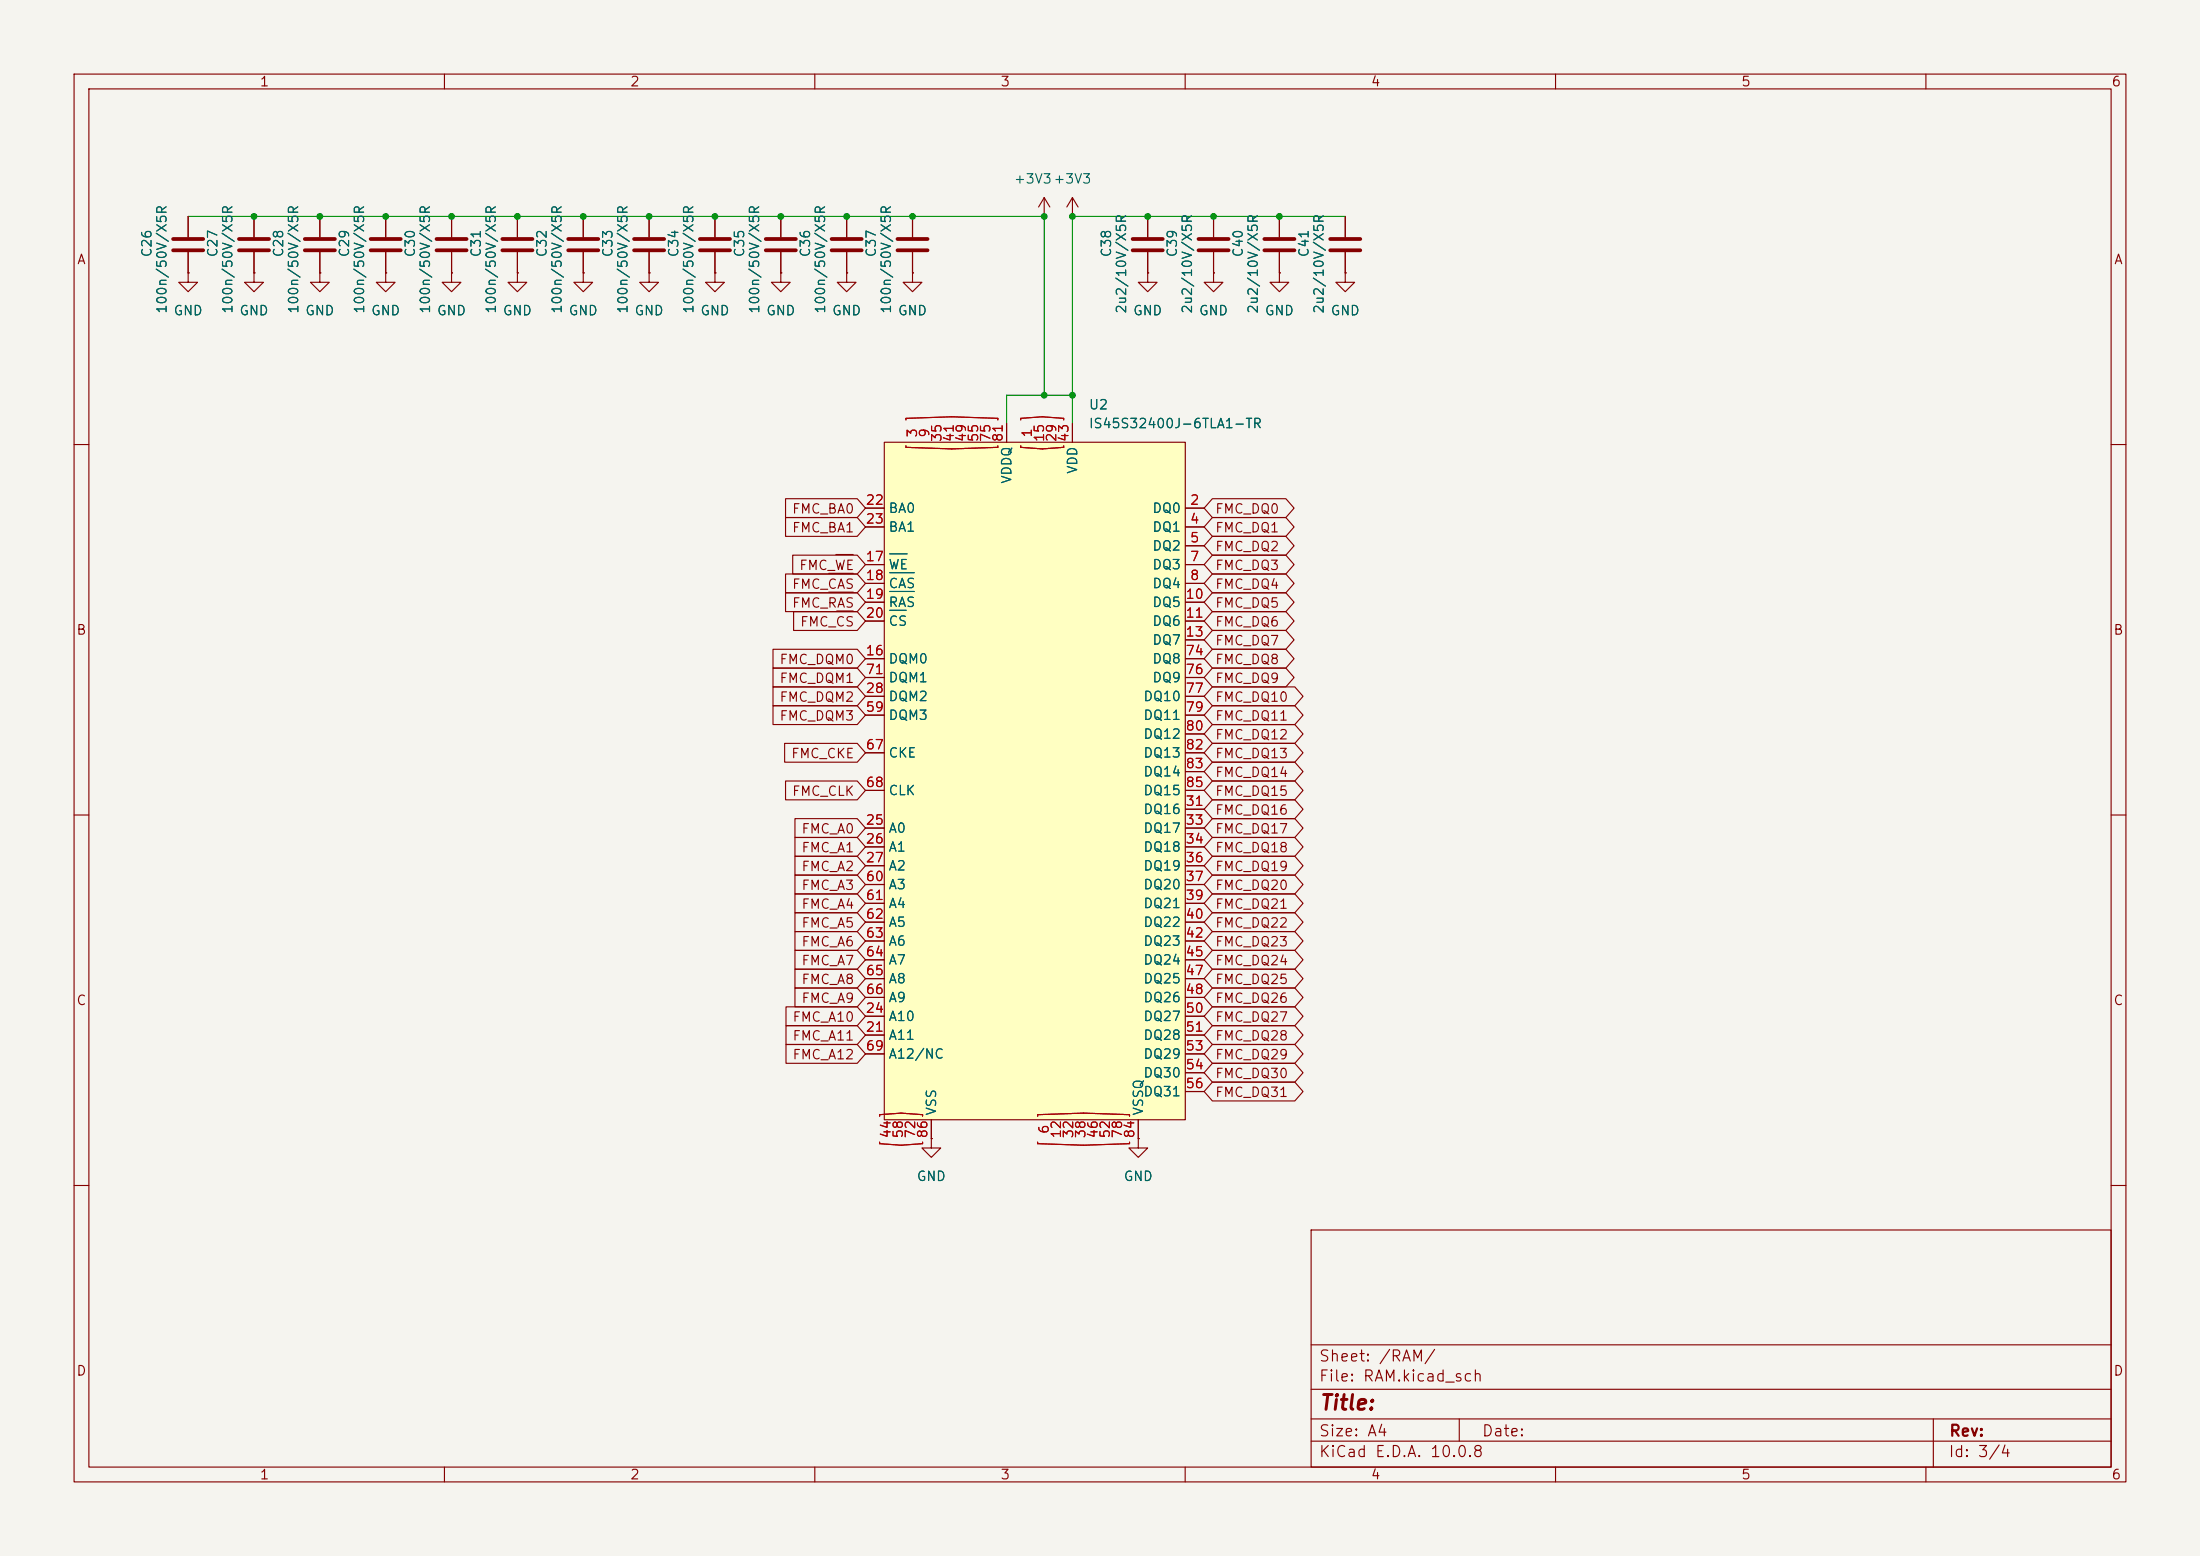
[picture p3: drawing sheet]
<svg xmlns="http://www.w3.org/2000/svg" width="297mm" height="210mm" viewBox="0 0 297 210" stroke-linecap="round" stroke-linejoin="round" font-family="sans-serif">
<path d="M0 0h297v210h-297z" fill="#f5f4ef" stroke="#f5f4ef" stroke-width=".14"/>
<g fill="none" stroke="#840000" stroke-width=".15">
<path d="M10 10h277v190h-277zM12 12h273v186h-273zM60 10v2M110 10v2M160 10v2M210 10v2M260 10v2M25.4 36.8v1.3h1.3l-1.3 1.3-1.3-1.3h1.3M25.4 36.8h.1M25.4 29.2v2.8M25.4 34v2.8M34.3 36.8v1.3h1.3l-1.3 1.3-1.3-1.3h1.3"/>
<path d="M34.3 36.8h.1M34.3 29.2v2.8M34.3 34v2.8M43.2 36.8v1.3h1.2l-1.2 1.3-1.3-1.3h1.3M43.2 36.8h.1M43.2 29.2v2.8M43.2 34v2.8M52.1 36.8v1.3h1.2l-1.2 1.3-1.3-1.3h1.3M52.1 36.8h.1M52.1 29.2v2.8M52.1 34v2.8M61 36.8v1.3h1.2l-1.2 1.3-1.3-1.3h1.3"/>
<path d="M61 36.8h.1M61 29.2v2.8M61 34v2.8M69.8 36.8v1.3h1.3l-1.3 1.3-1.2-1.3h1.2M69.8 36.8h.1M69.8 29.2v2.8M69.8 34v2.8M78.7 36.8v1.3h1.3l-1.3 1.3-1.2-1.3h1.2M78.7 36.8h.1M78.7 29.2v2.8M78.7 34v2.8M87.6 36.8v1.3h1.3l-1.3 1.3-1.2-1.3h1.2"/>
<path d="M87.6 36.8h.1M87.6 29.2v2.8M87.6 34v2.8M96.5 36.8v1.3h1.3l-1.3 1.3-1.3-1.3h1.3M96.5 36.8h.1M96.5 29.2v2.8M96.5 34v2.8M105.4 36.8v1.3h1.3l-1.3 1.3-1.3-1.3h1.3M105.4 36.8h.1M105.4 29.2v2.8M105.4 34v2.8M114.3 36.8v1.3h1.3l-1.3 1.3-1.3-1.3h1.3"/>
<path d="M114.3 36.8h.1M114.3 29.2v2.8M114.3 34v2.8M123.2 36.8v1.3h1.3l-1.3 1.3-1.3-1.3h1.3M123.2 36.8h.1M123.2 29.2v2.8M123.2 34v2.8M141 29.2h.1M141 26.7l-.8 1.2M141 26.7l.7 1.2M141 26.7v2.5M144.8 29.2h.1"/>
<path d="M144.8 26.7l-.8 1.2M144.8 26.7l.7 1.2M144.8 26.7v2.5M172.7 29.2v2.8M172.7 34v2.8M10 60h2M285 60h2M10 110h2M285 110h2M153.7 153.7v1.2h1.2l-1.2 1.3-1.3-1.3h1.3M153.7 153.7h.1M10 160h2"/>
<path d="M177 166h108v32h-108zM285 160h2M60 198v2M110 198v2M160 198v2M177 194.5h108M177 191.5h108M177 187.5h108M177 181.5h108M197 191.5v3M210 198v2M260 198v2"/>
<path d="M261 191.5v6.5"/>
</g>
<g fill="none" stroke="#840000" stroke-width=".51">
<path d="M23.4 32.3h4M23.4 33.8h4M32.3 32.3h4M32.3 33.8h4M41.1 32.3h4.1M41.1 33.8h4.1M50 32.3h4.1M50 33.8h4.1M58.9 32.3h4.1M58.9 33.8h4.1M67.8 32.3h4.1M67.8 33.8h4.1"/>
<path d="M76.7 32.3h4.1M76.7 33.8h4.1M85.6 32.3h4.1M85.6 33.8h4.1M94.5 32.3h4.1M94.5 33.8h4.1M103.4 32.3h4M103.4 33.8h4M112.3 32.3h4M112.3 33.8h4M121.2 32.3h4M121.2 33.8h4"/>
<path d="M170.7 32.3h4.1M170.7 33.8h4.1"/>
</g>
<path d="M119.4 59.7h40.6v91.4h-40.6z" fill="#ffffc2"/>
<g fill="none" stroke="#840000" stroke-width=".15">
<path d="M25.4 36.8h.1M25.4 29.2v2.8M25.4 34v2.8M34.3 36.8h.1M34.3 29.2v2.8M34.3 34v2.8M43.2 36.8h.1M43.2 29.2v2.8M43.2 34v2.8M52.1 36.8h.1M52.1 29.2v2.8M52.1 34v2.8"/>
<path d="M61 36.8h.1M61 29.2v2.8M61 34v2.8M69.8 36.8h.1M69.8 29.2v2.8M69.8 34v2.8M78.7 36.8h.1M78.7 29.2v2.8M78.7 34v2.8M87.6 36.8h.1M87.6 29.2v2.8M87.6 34v2.8"/>
<path d="M96.5 36.8h.1M96.5 29.2v2.8M96.5 34v2.8M105.4 36.8h.1M105.4 29.2v2.8M105.4 34v2.8M114.3 36.8h.1M114.3 29.2v2.8M114.3 34v2.8M123.2 36.8h.1M123.2 29.2v2.8M123.2 34v2.8"/>
<path d="M154.9 36.8v1.3h1.3l-1.3 1.3-1.2-1.3h1.2M154.9 36.8h.1M154.9 29.2v2.8M154.9 34v2.8M163.8 36.8v1.3h1.3l-1.3 1.3-1.2-1.3h1.2M163.8 36.8h.1M163.8 29.2v2.8M163.8 34v2.8M172.7 36.8v1.3h1.3l-1.3 1.3-1.3-1.3h1.3M172.7 36.8h.1M172.7 29.2v2.8M172.7 34v2.8"/>
<path d="M181.6 36.8v1.3h1.3l-1.3 1.3-1.3-1.3h1.3M181.6 36.8h.1M181.6 29.2v2.8M181.6 34v2.8M119.4 59.7h40.6v91.4h-40.6zM135.9 57.2v2.5M144.8 57.2v2.5M106 69.8h9.7l1.1 1.3-1.1 1.3h-9.7zM106 67.3h9.7l1.1 1.3-1.1 1.3h-9.7zM106 77.5h9.7l1.1 1.2-1.1 1.3h-9.7zM107 74.9h8.7l1.1 1.3-1.1 1.3h-8.7zM111.9 77.4h3.3"/>
<path d="M111.9 79.9h3.3M112.8 74.8h2.4M116.8 68.6h2.6M116.8 71.1h2.6M116.8 76.2h2.6M116.8 78.7h2.6M160 68.6h2.6M160 71.1h2.6M160 73.7h2.6M160 76.2h2.6M160 78.7h2.6M163.7 72.4h9.9l1.1 1.3-1.1 1.2h-9.9l-1.1-1.2z"/>
<path d="M163.7 74.9h9.9l1.1 1.3-1.1 1.3h-9.9l-1.1-1.3zM163.7 67.3h9.9l1.1 1.3-1.1 1.3h-9.9l-1.1-1.3zM163.7 69.8h9.9l1.1 1.3-1.1 1.3h-9.9l-1.1-1.3zM163.7 77.5h9.9l1.1 1.2-1.1 1.3h-9.9l-1.1-1.3zM104.4 87.6h11.3l1.1 1.3-1.1 1.3h-11.3zM104.4 90.2h11.3l1.1 1.2-1.1 1.3h-11.3zM104.4 92.7h11.3l1.1 1.3-1.1 1.3h-11.3zM104.4 95.2h11.3l1.1 1.3-1.1 1.3h-11.3zM106 80h9.7l1.1 1.3-1.1 1.3h-9.7zM107.1 82.5h8.6l1.1 1.3-1.1 1.3h-8.6zM113 82.5h2.2M116.8 81.3h2.6"/>
<path d="M116.8 83.8h2.6M116.8 88.9h2.6M116.8 94h2.6M116.8 96.5h2.6M116.8 91.4h2.6M160 81.3h2.6M160 83.8h2.6M160 86.4h2.6M160 88.9h2.6M160 94h2.6M160 96.5h2.6M160 91.4h2.6"/>
<path d="M160 99.1h2.6M163.7 95.2h11.1l1.1 1.3-1.1 1.3h-11.1l-1.1-1.3zM163.7 80h9.9l1.1 1.3-1.1 1.3h-9.9l-1.1-1.3zM163.7 87.6h9.9l1.1 1.3-1.1 1.3h-9.9l-1.1-1.3zM163.7 82.5h9.9l1.1 1.3-1.1 1.3h-9.9l-1.1-1.3zM163.7 97.8h11.1l1.1 1.3-1.1 1.2h-11.1l-1.1-1.2zM163.7 92.7h11.1l1.1 1.3-1.1 1.3h-11.1l-1.1-1.3zM163.7 85.1h9.9l1.1 1.3-1.1 1.2h-9.9l-1.1-1.2zM163.7 90.2h9.9l1.1 1.2-1.1 1.3h-9.9l-1.1-1.3zM105.9 100.3h9.8l1.1 1.3-1.1 1.3h-9.8zM106 105.4h9.7l1.1 1.3-1.1 1.3h-9.7zM107.3 118.1h8.4l1.1 1.3-1.1 1.3h-8.4z"/>
<path d="M107.3 110.5h8.4l1.1 1.3-1.1 1.2h-8.4zM107.3 113h8.4l1.1 1.3-1.1 1.3h-8.4zM107.3 115.6h8.4l1.1 1.2-1.1 1.3h-8.4zM116.8 111.8h2.6M116.8 114.3h2.6M116.8 116.8h2.6M116.8 119.4h2.6M116.8 101.6h2.6M116.8 106.7h2.6M160 111.8h2.6M160 114.3h2.6M160 116.8h2.6"/>
<path d="M160 109.2h2.6M160 119.4h2.6M160 101.6h2.6M160 106.7h2.6M160 104.1h2.6M163.7 107.9h11.1l1.1 1.3-1.1 1.3h-11.1l-1.1-1.3zM163.7 110.5h11.1l1.1 1.3-1.1 1.2h-11.1l-1.1-1.2zM163.7 115.6h11.1l1.1 1.2-1.1 1.3h-11.1l-1.1-1.3zM163.7 113h11.1l1.1 1.3-1.1 1.3h-11.1l-1.1-1.3zM163.7 118.1h11.1l1.1 1.3-1.1 1.3h-11.1l-1.1-1.3zM163.7 102.9h11.1l1.1 1.2-1.1 1.3h-11.1l-1.1-1.3zM163.7 105.4h11.1l1.1 1.3-1.1 1.3h-11.1l-1.1-1.3z"/>
<path d="M163.7 100.3h11.1l1.1 1.3-1.1 1.3h-11.1l-1.1-1.3zM106.1 138.4h9.6l1.1 1.3-1.1 1.3h-9.6zM106.1 135.9h9.6l1.1 1.3-1.1 1.2h-9.6zM107.3 120.6h8.4l1.1 1.3-1.1 1.3h-8.4zM107.3 123.2h8.4l1.1 1.3-1.1 1.2h-8.4zM107.3 133.3h8.4l1.1 1.3-1.1 1.3h-8.4zM107.3 125.7h8.4l1.1 1.3-1.1 1.3h-8.4zM107.3 130.8h8.4l1.1 1.3-1.1 1.3h-8.4zM107.3 128.3h8.4l1.1 1.2-1.1 1.3h-8.4zM116.8 139.7h2.6M116.8 137.2h2.6M116.8 121.9h2.6"/>
<path d="M116.8 124.5h2.6M116.8 127h2.6M116.8 129.5h2.6M116.8 132.1h2.6M116.8 134.6h2.6M160 139.7h2.6M160 137.2h2.6M160 121.9h2.6M160 124.5h2.6M160 127h2.6M160 129.5h2.6M160 132.1h2.6"/>
<path d="M160 134.6h2.6M163.7 133.3h11.1l1.1 1.3-1.1 1.3h-11.1l-1.1-1.3zM163.7 138.4h11.1l1.1 1.3-1.1 1.3h-11.1l-1.1-1.3zM163.7 135.9h11.1l1.1 1.3-1.1 1.2h-11.1l-1.1-1.2zM163.7 130.8h11.1l1.1 1.3-1.1 1.3h-11.1l-1.1-1.3zM163.7 128.3h11.1l1.1 1.2-1.1 1.3h-11.1l-1.1-1.3zM163.7 125.7h11.1l1.1 1.3-1.1 1.3h-11.1l-1.1-1.3zM163.7 123.2h11.1l1.1 1.3-1.1 1.2h-11.1l-1.1-1.2zM163.7 120.6h11.1l1.1 1.3-1.1 1.3h-11.1l-1.1-1.3zM106.1 141h9.6l1.1 1.2-1.1 1.3h-9.6zM116.8 142.2h2.6M125.7 153.7v1.2h1.3l-1.3 1.3-1.2-1.3h1.2"/>
<path d="M125.7 153.7h.1M125.7 151.1v2.6M153.7 153.7h.1M153.7 151.1v2.6M160 142.2h2.6M160 144.8h2.6M160 147.3h2.6M163.7 141h11.1l1.1 1.2-1.1 1.3h-11.1l-1.1-1.3zM163.7 146h11.1l1.1 1.3-1.1 1.3h-11.1l-1.1-1.3zM163.7 143.5h11.1l1.1 1.3-1.1 1.3h-11.1l-1.1-1.3z"/>
</g>
<path d="M120.1 74.8h2.4M120.1 77.3h3.3M120.1 79.8h3.3M120.1 82.4h2.2" fill="none" stroke="#006464" stroke-width=".15"/>
<path d="M122.3 56.7v-.2l6.2-.2 6.2 .2v.2M137.8 56.7v-.2l2.9-.2 2.9 .2v.2M122.3 60.2v.2l6.2 .2 6.2-.2v-.2M137.8 60.2v.2l2.9 .2 2.9-.2v-.2M118.7 150.7v-.3l2.9-.2 2.9 .2v.3M118.7 154.1v.3l2.9 .2 2.9-.2v-.3M140.1 150.7v-.3l6.2-.2 6.2 .2v.3M140.1 154.1v.3l6.2 .2 6.2-.2v-.3" fill="none" stroke="#a90000" stroke-width=".15"/>
<path d="M152.9 32.3h4.1M152.9 33.8h4.1M161.8 32.3h4.1M161.8 33.8h4.1M179.6 32.3h4M179.6 33.8h4" fill="none" stroke="#840000" stroke-width=".51"/>
<path d="M25.4 29.2h115.6v24.1M181.6 29.2h-36.8v28M144.8 53.3h-8.9v3.9" fill="none" stroke="#009600" stroke-width=".15"/>
<g fill="#009600">
<circle cx="69.8" cy="29.2" r=".46"/>
<circle cx="96.5" cy="29.2" r=".46"/>
<circle cx="105.4" cy="29.2" r=".46"/>
<circle cx="34.3" cy="29.2" r=".46"/>
<circle cx="43.2" cy="29.2" r=".46"/>
<circle cx="87.6" cy="29.2" r=".46"/>
<circle cx="78.7" cy="29.2" r=".46"/>
<circle cx="61" cy="29.2" r=".46"/>
<circle cx="52.1" cy="29.2" r=".46"/>
<circle cx="141" cy="53.3" r=".46"/>
<circle cx="123.2" cy="29.2" r=".46"/>
<circle cx="144.8" cy="29.2" r=".46"/>
<circle cx="141" cy="29.2" r=".46"/>
<circle cx="114.3" cy="29.2" r=".46"/>
<circle cx="144.8" cy="53.3" r=".46"/>
<circle cx="154.9" cy="29.2" r=".46"/>
<circle cx="163.8" cy="29.2" r=".46"/>
<circle cx="172.7" cy="29.2" r=".46"/>
</g>
<text font-size="2" fill="#840000" x="178" y="190.8">Title:</text>
<g font-size="1.5" fill="#840000">
<text x="178" y="184.1">Sheet: /RAM/</text>
<text x="178" y="186.8">File: RAM.kicad_sch</text>
<text x="178" y="197">KiCad E.D.A. 10.0.8</text>
<text x="178" y="194.2">Size: A4</text>
<text x="200" y="194.2">Date:</text>
<text x="263" y="197">Id: 3/4</text>
<text x="263" y="194.2">Rev:</text>
</g>
<g font-size="1.3" fill="#840000">
<text x="35" y="12">1</text>
<text x="85" y="12">2</text>
<text x="135" y="12">3</text>
<text x="185" y="12">4</text>
<text x="235" y="12">5</text>
<text x="285" y="12">6</text>
<text x="10.3" y="36">A</text>
<text x="285.3" y="36">A</text>
<text x="106.8" y="69.6">FMC_BA0</text>
<text x="164" y="69.6">FMC_DQ0</text>
<text x="106.8" y="72.2">FMC_BA1</text>
<text x="107.8" y="77.3">FMC_WE</text>
<text x="164" y="74.7">FMC_DQ2</text>
<text x="164" y="77.3">FMC_DQ3</text>
<text x="164" y="72.2">FMC_DQ1</text>
<text x="106.8" y="79.8">FMC_CAS</text>
<text x="106.8" y="82.3">FMC_RAS</text>
<text x="164" y="82.3">FMC_DQ5</text>
<text x="164" y="79.8">FMC_DQ4</text>
<text x="10.2" y="86">B</text>
<text x="105.1" y="90">FMC_DQM0</text>
<text x="107.9" y="84.9">FMC_CS</text>
<text x="164" y="90">FMC_DQ8</text>
<text x="164" y="84.9">FMC_DQ6</text>
<text x="164" y="87.4">FMC_DQ7</text>
<text x="285.2" y="86">B</text>
<text x="105.1" y="92.5">FMC_DQM1</text>
<text x="105.1" y="95">FMC_DQM2</text>
<text x="164" y="95">FMC_DQ10</text>
<text x="164" y="92.5">FMC_DQ9</text>
<text x="105.1" y="97.6">FMC_DQM3</text>
<text x="164" y="97.6">FMC_DQ11</text>
<text x="164" y="100.1">FMC_DQ12</text>
<text x="106.7" y="102.7">FMC_CKE</text>
<text x="106.8" y="107.7">FMC_CLK</text>
<text x="164" y="105.2">FMC_DQ14</text>
<text x="164" y="107.7">FMC_DQ15</text>
<text x="164" y="102.7">FMC_DQ13</text>
<text x="108.1" y="112.8">FMC_A0</text>
<text x="164" y="110.3">FMC_DQ16</text>
<text x="164" y="112.8">FMC_DQ17</text>
<text x="108.1" y="115.4">FMC_A1</text>
<text x="108.1" y="117.9">FMC_A2</text>
<text x="164" y="117.9">FMC_DQ19</text>
<text x="164" y="115.4">FMC_DQ18</text>
<text x="108.1" y="123">FMC_A4</text>
<text x="108.1" y="120.4">FMC_A3</text>
<text x="108.1" y="125.5">FMC_A5</text>
<text x="164" y="125.5">FMC_DQ22</text>
<text x="164" y="123">FMC_DQ21</text>
<text x="164" y="120.4">FMC_DQ20</text>
<text x="108.1" y="128.1">FMC_A6</text>
<text x="108.1" y="130.6">FMC_A7</text>
<text x="164" y="130.6">FMC_DQ24</text>
<text x="164" y="128.1">FMC_DQ23</text>
<text x="10.2" y="136">C</text>
<text x="108.1" y="135.7">FMC_A9</text>
<text x="108.1" y="133.1">FMC_A8</text>
<text x="164" y="135.7">FMC_DQ26</text>
<text x="164" y="133.1">FMC_DQ25</text>
<text x="285.2" y="136">C</text>
<text x="106.9" y="140.8">FMC_A11</text>
<text x="106.9" y="138.2">FMC_A10</text>
<text x="106.9" y="143.3">FMC_A12</text>
<text x="164" y="140.8">FMC_DQ28</text>
<text x="164" y="138.2">FMC_DQ27</text>
<text x="164" y="143.3">FMC_DQ29</text>
<text x="164" y="148.4">FMC_DQ31</text>
<text x="164" y="145.8">FMC_DQ30</text>
<text x="10.2" y="186">D</text>
<text x="285.2" y="186">D</text>
<text x="35" y="200">1</text>
<text x="85" y="200">2</text>
<text x="135" y="200">3</text>
<text x="185" y="200">4</text>
<text x="235" y="200">5</text>
<text x="285" y="200">6</text>
</g>
<g font-size="1.3" fill="#006464">
<text x="136.8" y="25.1">+3V3+3V3</text>
<text x="20.8" y="34.8" transform="rotate(-90 20.8 34.8)">C26</text>
<text x="29.7" y="34.8" transform="rotate(-90 29.7 34.8)">C27</text>
<text x="38.6" y="34.8" transform="rotate(-90 38.6 34.8)">C28</text>
<text x="47.4" y="34.8" transform="rotate(-90 47.4 34.8)">C29</text>
<text x="56.3" y="34.8" transform="rotate(-90 56.3 34.8)">C30</text>
<text x="65.2" y="34.8" transform="rotate(-90 65.2 34.8)">C31</text>
<text x="74.1" y="34.8" transform="rotate(-90 74.1 34.8)">C32</text>
<text x="83" y="34.8" transform="rotate(-90 83 34.8)">C33</text>
<text x="91.9" y="34.8" transform="rotate(-90 91.9 34.8)">C34</text>
<text x="100.8" y="34.8" transform="rotate(-90 100.8 34.8)">C35</text>
<text x="109.7" y="34.8" transform="rotate(-90 109.7 34.8)">C36</text>
<text x="118.6" y="34.8" transform="rotate(-90 118.6 34.8)">C37</text>
<text x="150.3" y="34.8" transform="rotate(-90 150.3 34.8)">C38</text>
<text x="159.2" y="34.8" transform="rotate(-90 159.2 34.8)">C39</text>
<text x="168.1" y="34.8" transform="rotate(-90 168.1 34.8)">C40</text>
<text x="177" y="34.8" transform="rotate(-90 177 34.8)">C41</text>
<text x="22.8" y="42.4" transform="rotate(-90 22.8 42.4)">100n/50V/X5R</text>
<text x="23.3" y="42.9">GND</text>
<text x="31.7" y="42.4" transform="rotate(-90 31.7 42.4)">100n/50V/X5R</text>
<text x="32.2" y="42.9">GND</text>
<text x="40.6" y="42.4" transform="rotate(-90 40.6 42.4)">100n/50V/X5R</text>
<text x="41.1" y="42.9">GND</text>
<text x="49.5" y="42.4" transform="rotate(-90 49.5 42.4)">100n/50V/X5R</text>
<text x="50" y="42.9">GND</text>
<text x="58.4" y="42.4" transform="rotate(-90 58.4 42.4)">100n/50V/X5R</text>
<text x="58.9" y="42.9">GND</text>
<text x="67.3" y="42.4" transform="rotate(-90 67.3 42.4)">100n/50V/X5R</text>
<text x="67.8" y="42.9">GND</text>
<text x="76.1" y="42.4" transform="rotate(-90 76.1 42.4)">100n/50V/X5R</text>
<text x="76.7" y="42.9">GND</text>
<text x="85" y="42.4" transform="rotate(-90 85 42.4)">100n/50V/X5R</text>
<text x="85.6" y="42.9">GND</text>
<text x="93.9" y="42.4" transform="rotate(-90 93.9 42.4)">100n/50V/X5R</text>
<text x="94.5" y="42.9">GND</text>
<text x="102.8" y="42.4" transform="rotate(-90 102.8 42.4)">100n/50V/X5R</text>
<text x="103.3" y="42.9">GND</text>
<text x="111.7" y="42.4" transform="rotate(-90 111.7 42.4)">100n/50V/X5R</text>
<text x="112.2" y="42.9">GND</text>
<text x="120.6" y="42.4" transform="rotate(-90 120.6 42.4)">100n/50V/X5R</text>
<text x="121.1" y="42.9">GND</text>
<text x="152.3" y="42.4" transform="rotate(-90 152.3 42.4)">2u2/10V/X5R</text>
<text x="152.9" y="42.9">GND</text>
<text x="161.2" y="42.4" transform="rotate(-90 161.2 42.4)">2u2/10V/X5R</text>
<text x="161.8" y="42.9">GND</text>
<text x="170.1" y="42.4" transform="rotate(-90 170.1 42.4)">2u2/10V/X5R</text>
<text x="170.7" y="42.9">GND</text>
<text x="179" y="42.4" transform="rotate(-90 179 42.4)">2u2/10V/X5R</text>
<text x="179.5" y="42.9">GND</text>
<text x="146.9" y="55.6">U2</text>
<text x="146.9" y="58.1">IS45S32400J-6TLA1-TR</text>
<text x="136.9" y="65.4" transform="rotate(-90 136.9 65.4)">VDDQ</text>
<text x="145.7" y="64.1" transform="rotate(-90 145.7 64.1)">VDD</text>
<text x="119.9" y="69.5">BA0</text>
<text x="155.5" y="69.5">DQ0</text>
<text x="119.9" y="77.2">WE</text>
<text x="119.9" y="72.1">BA1</text>
<text x="155.5" y="72.1">DQ1</text>
<text x="155.5" y="74.6">DQ2</text>
<text x="155.5" y="77.2">DQ3</text>
<text x="119.9" y="79.7">CAS</text>
<text x="119.9" y="82.2">RAS</text>
<text x="155.5" y="79.7">DQ4</text>
<text x="155.5" y="82.2">DQ5</text>
<text x="119.9" y="89.9">DQM0</text>
<text x="119.9" y="84.8">CS</text>
<text x="155.5" y="84.8">DQ6</text>
<text x="155.5" y="87.3">DQ7</text>
<text x="155.5" y="89.9">DQ8</text>
<text x="119.9" y="94.9">DQM2</text>
<text x="119.9" y="92.4">DQM1</text>
<text x="154.3" y="94.9">DQ10</text>
<text x="155.5" y="92.4">DQ9</text>
<text x="119.9" y="97.5">DQM3</text>
<text x="154.3" y="97.5">DQ11</text>
<text x="154.3" y="100">DQ12</text>
<text x="119.9" y="102.6">CKE</text>
<text x="119.9" y="107.6">CLK</text>
<text x="154.3" y="102.6">DQ13</text>
<text x="154.3" y="105.1">DQ14</text>
<text x="154.3" y="107.6">DQ15</text>
<text x="119.9" y="112.7">A0</text>
<text x="154.3" y="110.2">DQ16</text>
<text x="154.3" y="112.7">DQ17</text>
<text x="119.9" y="115.3">A1</text>
<text x="119.9" y="117.8">A2</text>
<text x="154.3" y="115.3">DQ18</text>
<text x="154.3" y="117.8">DQ19</text>
<text x="119.9" y="120.3">A3</text>
<text x="119.9" y="122.9">A4</text>
<text x="119.9" y="125.4">A5</text>
<text x="154.3" y="120.3">DQ20</text>
<text x="154.3" y="122.9">DQ21</text>
<text x="154.3" y="125.4">DQ22</text>
<text x="119.9" y="128">A6</text>
<text x="119.9" y="130.5">A7</text>
<text x="154.3" y="128">DQ23</text>
<text x="154.3" y="130.5">DQ24</text>
<text x="119.9" y="133">A8</text>
<text x="119.9" y="135.6">A9</text>
<text x="154.3" y="133">DQ25</text>
<text x="154.3" y="135.6">DQ26</text>
<text x="119.9" y="140.7">A11</text>
<text x="119.9" y="138.1">A10</text>
<text x="119.9" y="143.2">A12/NC</text>
<text x="154.3" y="138.1">DQ27</text>
<text x="154.3" y="140.7">DQ28</text>
<text x="154.3" y="143.2">DQ29</text>
<text x="154.3" y="145.7">DQ30</text>
<text x="154.3" y="148.3">DQ31</text>
<text x="126.7" y="150.6" transform="rotate(-90 126.7 150.6)">VSS</text>
<text x="154.6" y="150.6" transform="rotate(-90 154.6 150.6)">VSSQ</text>
<text x="123.7" y="159.7">GND</text>
<text x="151.6" y="159.7">GND</text>
</g>
<g font-size="1.3" fill="#a90000">
<text x="124.1" y="59.2" transform="rotate(-90 124.1 59.2)">3</text>
<text x="125.8" y="59.2" transform="rotate(-90 125.8 59.2)">9</text>
<text x="127.4" y="59.8" transform="rotate(-90 127.4 59.8)">35</text>
<text x="129.1" y="59.8" transform="rotate(-90 129.1 59.8)">41</text>
<text x="130.7" y="59.8" transform="rotate(-90 130.7 59.8)">49</text>
<text x="132.4" y="59.8" transform="rotate(-90 132.4 59.8)">55</text>
<text x="134" y="59.8" transform="rotate(-90 134 59.8)">75</text>
<text x="135.7" y="59.8" transform="rotate(-90 135.7 59.8)">81</text>
<text x="139.6" y="59.2" transform="rotate(-90 139.6 59.2)">1</text>
<text x="141.3" y="59.8" transform="rotate(-90 141.3 59.8)">15</text>
<text x="142.9" y="59.8" transform="rotate(-90 142.9 59.8)">29</text>
<text x="144.6" y="59.8" transform="rotate(-90 144.6 59.8)">43</text>
<text x="116.8" y="68.4">22</text>
<text x="116.8" y="71">23</text>
<text x="160.6" y="68.4">2</text>
<text x="160.6" y="71">4</text>
<text x="116.8" y="76.1">17</text>
<text x="160.6" y="73.5">5</text>
<text x="160.6" y="76.1">7</text>
<text x="116.8" y="78.6">18</text>
<text x="116.8" y="81.1">19</text>
<text x="116.8" y="83.7">20</text>
<text x="160" y="81.1">10</text>
<text x="160" y="83.7">11</text>
<text x="160.6" y="78.6">8</text>
<text x="116.8" y="88.8">16</text>
<text x="160" y="86.2">13</text>
<text x="160" y="88.8">74</text>
<text x="116.8" y="93.8">28</text>
<text x="116.8" y="91.3">71</text>
<text x="160" y="91.3">76</text>
<text x="160" y="93.8">77</text>
<text x="116.8" y="96.4">59</text>
<text x="116.8" y="101.5">67</text>
<text x="160" y="96.4">79</text>
<text x="160" y="98.9">80</text>
<text x="160" y="101.5">82</text>
<text x="116.8" y="106.5">68</text>
<text x="160" y="104">83</text>
<text x="160" y="106.5">85</text>
<text x="116.8" y="111.6">25</text>
<text x="160" y="109.1">31</text>
<text x="160" y="111.6">33</text>
<text x="116.8" y="114.2">26</text>
<text x="116.8" y="116.7">27</text>
<text x="116.8" y="119.2">60</text>
<text x="160" y="114.2">34</text>
<text x="160" y="116.7">36</text>
<text x="160" y="119.2">37</text>
<text x="116.8" y="121.8">61</text>
<text x="116.8" y="124.3">62</text>
<text x="160" y="121.8">39</text>
<text x="160" y="124.3">40</text>
<text x="116.8" y="126.9">63</text>
<text x="116.8" y="129.4">64</text>
<text x="116.8" y="131.9">65</text>
<text x="160" y="126.9">42</text>
<text x="160" y="129.4">45</text>
<text x="160" y="131.9">47</text>
<text x="116.8" y="137">24</text>
<text x="116.8" y="134.5">66</text>
<text x="160" y="134.5">48</text>
<text x="160" y="137">50</text>
<text x="116.8" y="139.6">21</text>
<text x="116.8" y="142.1">69</text>
<text x="160" y="139.6">51</text>
<text x="160" y="142.1">53</text>
<text x="160" y="144.6">54</text>
<text x="160" y="147.2">56</text>
<text x="120.6" y="153.7" transform="rotate(-90 120.6 153.7)">44</text>
<text x="122.2" y="153.7" transform="rotate(-90 122.2 153.7)">58</text>
<text x="123.9" y="153.7" transform="rotate(-90 123.9 153.7)">72</text>
<text x="125.5" y="153.7" transform="rotate(-90 125.5 153.7)">86</text>
<text x="141.9" y="153.1" transform="rotate(-90 141.9 153.1)">6</text>
<text x="143.5" y="153.7" transform="rotate(-90 143.5 153.7)">12</text>
<text x="145.2" y="153.7" transform="rotate(-90 145.2 153.7)">32</text>
<text x="146.8" y="153.7" transform="rotate(-90 146.8 153.7)">38</text>
<text x="148.5" y="153.7" transform="rotate(-90 148.5 153.7)">46</text>
<text x="150.2" y="153.7" transform="rotate(-90 150.2 153.7)">52</text>
<text x="151.8" y="153.7" transform="rotate(-90 151.8 153.7)">78</text>
<text x="153.5" y="153.7" transform="rotate(-90 153.5 153.7)">84</text>
</g>
</svg>
